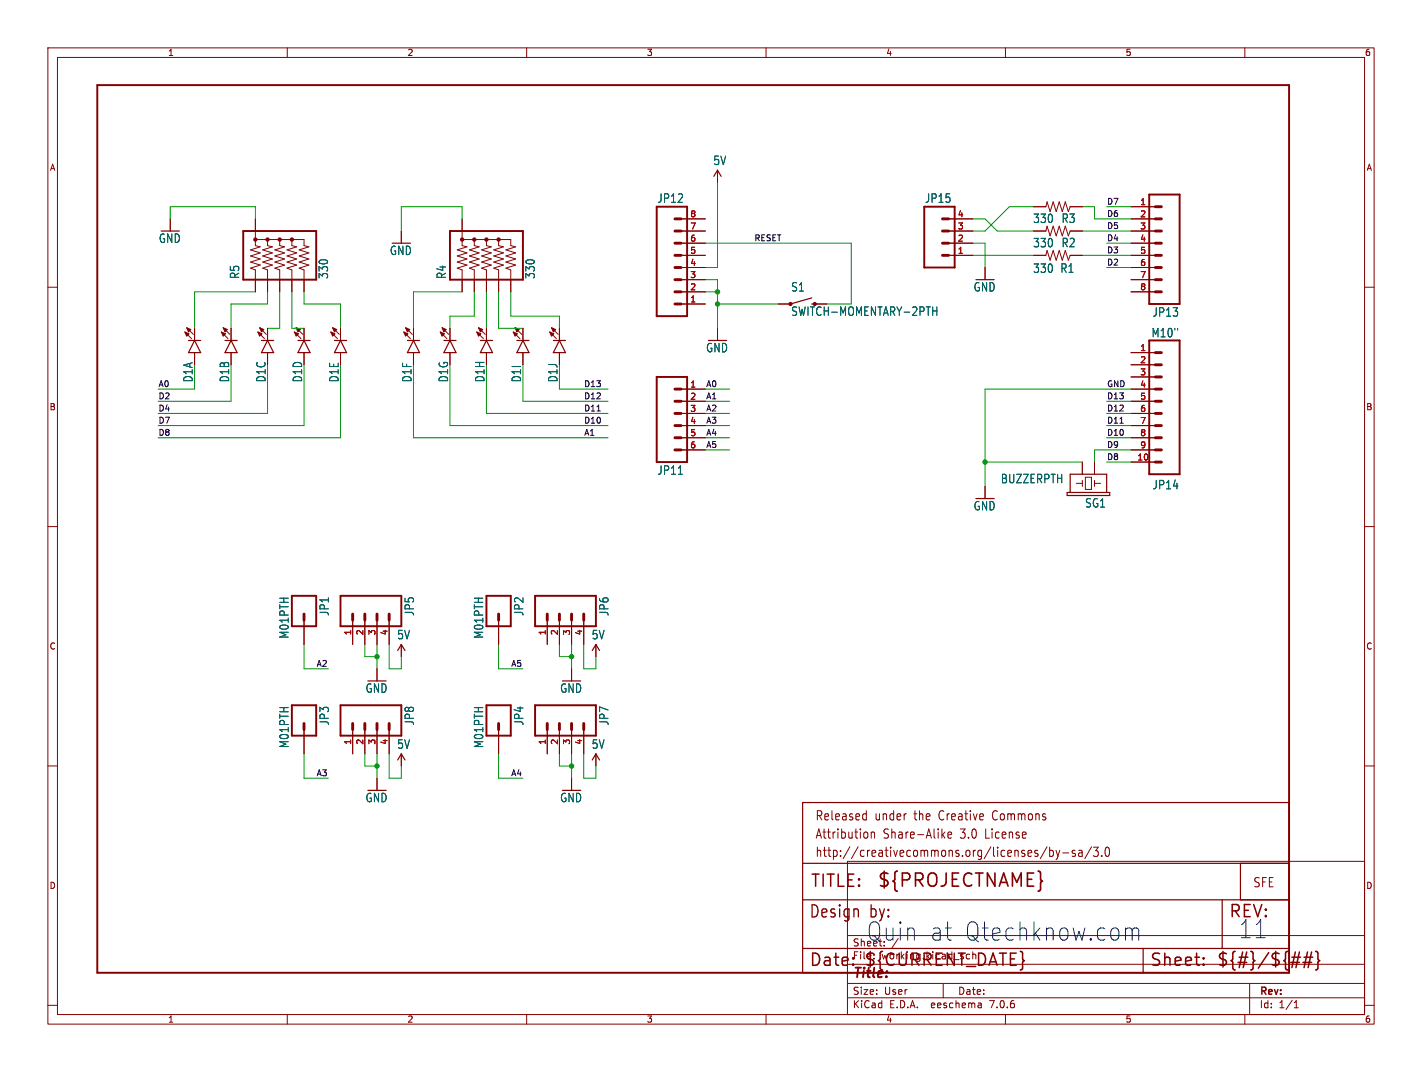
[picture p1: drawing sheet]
<svg xmlns="http://www.w3.org/2000/svg" width="297mm" height="224mm" viewBox="0 0 297 224" stroke-linecap="round" stroke-linejoin="round" font-family="sans-serif">
<g fill="none" stroke="#840000" stroke-width=".21">
<path d="M10 10h277v203.9h-277zM12 12h273v199.9h-273zM60 10v2M110 10v2M160 10v2M210 10v2M260 10v2M149.9 35.6v2.5M10 60h2M35.6 45.7v2.6M53.3 50h10.2v1.3l1 .3-2 .6 2 .6-2 .7 2 .6-2 .6 2 .7-2 .6 1 .4v4.6M53.3 45.7v5.6l1.1 .3-2.1 .6 2.1 .6-2.1 .7 2.1 .6-2.1 .6 2.1 .7-2.1 .6 1 .4v4.6"/>
<path d="M55.9 50v1.3l1 .3-2 .6 2 .6-2 .7 2 .6-2 .6 2 .7-2 .6 1 .4v4.6M58.4 50v1.3l1 .3-2 .6 2 .6-2 .7 2 .6-2 .6 2 .7-2 .6 1 .4v4.6M61 50v1.3l1 .3-2.1 .6 2.1 .6-2.1 .7 2.1 .6-2.1 .6 2.1 .7-2.1 .6 1.1 .4v4.6M83.8 48.3v2.5M96.5 50h10.2v1.3l1 .3-2 .6 2 .6-2 .7 2 .6-2 .6 2 .7-2 .6 1 .4v4.6M96.5 45.7v5.6l1 .3-2 .6 2 .6-2 .7 2 .6-2 .6 2 .7-2 .6 1 .4v4.6M99.1 50v1.3l1 .3-2.1 .6 2.1 .6-2.1 .7 2.1 .6-2.1 .6 2.1 .7-2.1 .6 1.1 .4v4.6M101.6 50v1.3l1 .3-2 .6 2 .6-2 .7 2 .6-2 .6 2 .7-2 .6 1 .4v4.6M104.1 50v1.3l1.1 .3-2.1 .6 2.1 .6-2.1 .7 2.1 .6-2.1 .6 2.1 .7-2.1 .6 1 .4v4.6M142.2 53.3h5.1M142.2 50.8h5.1M142.2 48.3h5.1"/>
<path d="M142.2 45.7h5.1M142.2 58.4h5.1M142.2 55.9h5.1M198.1 53.3h5.1M198.1 50.8h5.1M198.1 48.3h5.1M198.1 45.7h5.1M205.7 55.9v2.5M215.9 43.2h2.5l.3-1 .6 2 .7-2 .6 2 .6-2 .7 2 .6-2 .6 2 .4-1h2.6M215.9 53.3h2.5l.3-1 .6 2.1 .7-2.1 .6 2.1 .6-2.1 .7 2.1 .6-2.1 .6 2.1 .4-1.1h2.6M215.9 48.3h2.5l.3-1.1 .6 2.1 .7-2.1 .6 2.1 .6-2.1 .7 2.1 .6-2.1 .6 2.1 .4-1h2.6M236.2 43.2h5.1"/>
<path d="M236.2 53.3h5.1M236.2 50.8h5.1M236.2 48.3h5.1M236.2 45.7h5.1M236.2 58.4h5.1M236.2 55.9h5.1M285 60h2M38.6 69.3l1.4 1.4M39 68.5l1.4 1.4M40.6 68.6v2.5M40.6 73.7v2.5M46.2 69.3l1.4 1.4"/>
<path d="M46.6 68.5l1.4 1.4M48.3 68.6v2.5M48.3 73.7v2.5M53.8 69.3l1.4 1.4M54.2 68.5l1.4 1.4M55.9 68.6v2.5M55.9 73.7v2.5M61.5 69.3l1.4 1.4M61.8 68.5l1.4 1.4M63.5 68.6v2.5M63.5 73.7v2.5M69.1 69.3l1.4 1.4"/>
<path d="M69.5 68.5l1.4 1.4M71.1 68.6v2.5M71.1 73.7v2.5M84.3 69.3l1.4 1.4M84.7 68.5l1.4 1.4M86.4 68.6v2.5M86.4 73.7v2.5M91.9 69.3l1.4 1.4M92.3 68.5l1.4 1.4M94 68.6v2.5M94 73.7v2.5M99.6 69.3l1.4 1.4"/>
<path d="M99.9 68.5l1.4 1.4M101.6 68.6v2.5M101.6 73.7v2.5M107.2 69.3l1.4 1.4M107.6 68.5l1.4 1.4M109.2 68.6v2.5M109.2 73.7v2.5M114.8 69.3l1.4 1.4M115.2 68.5l1.4 1.4M116.8 68.6v2.5M116.8 73.7v2.5M142.2 63.5h5.1"/>
<path d="M142.2 61h5.1M149.9 68.6v2.5M162.6 63.5h2.5M236.2 73.7h5.1M236.2 76.2h5.1M236.2 78.7h5.1M236.2 61h5.1M142.2 81.3h5.1M142.2 83.8h5.1M142.2 86.4h5.1M142.2 88.9h5.1M142.2 91.4h5.1"/>
<path d="M142.2 94h5.1M226.1 96.5v2.6M226.7 99.7h1.3v2.5h-1.3zM228.6 96.5v2.6M236.2 81.3h5.1M236.2 83.8h5.1M236.2 86.4h5.1M236.2 88.9h5.1M236.2 91.4h5.1M236.2 94h5.1M236.2 96.5h5.1M10 110h2"/>
<path d="M205.7 101.6v2.5M224.8 101h1.3M226.1 100.3v1.3M228.6 101h1.3M228.6 100.3v1.3M285 110h2M63.5 129.5v5.1M73.7 129.5v5.1M76.2 129.5v5.1M78.7 129.5v5.1M78.7 139.7v2.5M81.3 129.5v5.1"/>
<path d="M83.8 134.6v2.6M104.1 129.5v5.1M114.3 129.5v5.1M116.8 129.5v5.1M119.4 129.5v5.1M119.4 139.7v2.5M121.9 129.5v5.1M124.5 134.6v2.6M10 160h2M63.5 152.4v5.1M73.7 152.4v5.1M76.2 152.4v5.1"/>
<path d="M78.7 152.4v5.1M81.3 152.4v5.1M83.8 157.5v2.5M104.1 152.4v5.1M114.3 152.4v5.1M116.8 152.4v5.1M119.4 152.4v5.1M121.9 152.4v5.1M124.5 157.5v2.5M285 160h2M78.7 162.6v2.5M119.4 162.6v2.5"/>
<path d="M177 179.9h108v32h-108zM180.5 170l.4 .1M180.9 169.3v2M180.9 171.2l-.4 .1M181.2 174v.9M182 173.8v1.3M182 174l.2-.2 .4 .1 .1 1.2M196.9 174.4l.5 .7M197.4 173.8l-.7 .7M198 174.4l.8-.1-.1-.4-.5-.1-.2 .3 .1 .9h.6M218.7 176.9l-1.4 2.5M219.2 177v1.9"/>
<path d="M219.2 177.7l.5-.1 .3 .4-.1 .8h-.7M220.6 177.6l.4 1.3M221 178.9l-.2 .5-.2 .1M221.3 177.6l-.3 1.3M222 178.2h1.2M224.5 177.7l-.3-.1-.3 .3 .1 .3 .5 .1v.5h-.6M225.3 177.7h.7v1.2M226 178.1l-.5 .1a.4 .4 0 0 0-.3 .3 .4 .4 0 0 0 .3 .4l.5-.1M228 176.9l-1.4 2.5M228.4 177h1l-.6 .7 .5 .2v.8l-.2 .2h-.5l-.2-.2M230.1 178.7v.2M231 177.1l.3-.1a1.34 1.34 0 0 1 0 1.9h-.1a1.44 1.44 0 0 1-.2-1.8z"/>
<path d="M177 195.4h108M10 210h2M60 211.9v2M110 211.9v2M160 211.9v2M177 208.4h108M177 205.4h108M177 201.4h108M197 205.4v3M204.9 209.6l.1 .9M205 210.4l-.2 .1M205 209.9h-.2"/>
<path d="M210 211.9v2M260 211.9v2M261 205.4v6.5M270.3 210.5h.9M270.3 209.4l.4-.4v1.5M285 210h2"/>
</g>
<g fill="none" stroke="#840000" stroke-width=".25">
<path d="M149.1 36.8l.8-1.2 .7 1.2M39.4 71.1h2.5M40.6 71.1l1.3 2.6h-2.5zM47 71.1h2.5M48.3 71.1l1.2 2.6h-2.5zM54.6 71.1h2.5M55.9 71.1l1.2 2.6h-2.5zM62.2 71.1h2.6M63.5 71.1l1.3 2.6h-2.6zM69.8 71.1h2.6M71.1 71.1l1.3 2.6h-2.6zM85.1 71.1h2.5"/>
<path d="M86.4 71.1l1.2 2.6h-2.5zM92.7 71.1h2.5M94 71.1l1.2 2.6h-2.5zM100.3 71.1h2.6M101.6 71.1l1.3 2.6h-2.6zM107.9 71.1h2.6M109.2 71.1l1.3 2.6h-2.6zM115.6 71.1h2.5M116.8 71.1l1.3 2.6h-2.5zM169.5 62.2l-4.4 1.3M222.9 102.9h8.9v.6h-8.9zM223.5 102.9v-3.8h7.6v3.8"/>
<path d="M83.1 135.9l.7-1.3 .8 1.3M123.7 135.9l.8-1.3 .7 1.3M83.1 158.8l.7-1.3 .8 1.3M123.7 158.8l.8-1.3 .7 1.3M167.6 167.6h101.6v35.6h-101.6zM167.6 188h101.6M167.6 180.3h101.6M167.6 198.1h101.6M238.8 198.1v5.1M255.3 188v10.1M259.1 180.3v7.7"/>
</g>
<g fill="#840000" stroke="#840000" stroke-width=".21">
<path d="M99.6 69.3l.9 .4-.6 .5z"/>
<path d="M99.9 68.5l.9 .3-.5 .5z"/>
<path d="M114.8 69.3l.9 .4-.5 .5z"/>
<path d="M115.2 68.5l.9 .3-.5 .5z"/>
<path d="M107.2 69.3l.9 .4-.5 .5z"/>
<path d="M107.6 68.5l.9 .3-.6 .5z"/>
<path d="M84.3 69.3l.9 .4-.5 .5z"/>
<path d="M84.7 68.5l.9 .3-.5 .5z"/>
<path d="M69.1 69.3l.9 .4-.5 .5z"/>
<path d="M69.5 68.5l.9 .3-.6 .5z"/>
<path d="M61.5 69.3l.9 .4-.6 .5z"/>
<path d="M61.8 68.5l.9 .3-.5 .5z"/>
<path d="M91.9 69.3l.9 .4-.5 .5z"/>
<path d="M92.3 68.5l.9 .3-.5 .5z"/>
<path d="M46.2 69.3l.9 .4-.5 .5z"/>
<path d="M46.6 68.5l.9 .3-.5 .5z"/>
<path d="M53.8 69.3l.9 .4-.5 .5z"/>
<path d="M54.2 68.5l.9 .3-.5 .5z"/>
<path d="M38.6 69.3l.9 .4-.5 .5z"/>
<path d="M39 68.5l.9 .3-.5 .5z"/>
<circle cx="165.1" cy="63.5" r=".33"/>
<circle cx="170.2" cy="63.5" r=".33"/>
</g>
<g fill="none" stroke="#840000" stroke-width=".41">
<path d="M20.3 17.8h248.9v185.4h-248.9zM50.8 48.3h15.2v10.1h-15.2zM94 48.3h15.2v10.1h-15.2zM137.2 43.2h6.3v22.8h-6.3zM193 43.2h6.4v12.7h-6.4zM240 40.6h6.4v22.9h-6.4zM137.2 78.7h6.3v17.8h-6.3zM240 71.1h6.4v28h-6.4zM61 124.5h5v6.3h-5zM71.1 124.5h12.7v6.3h-12.7zM101.6 124.5h5.1v6.3h-5.1zM111.8 124.5h12.7v6.3h-12.7z"/>
<path d="M61 147.3h5v6.4h-5zM71.1 147.3h12.7v6.4h-12.7zM101.6 147.3h5.1v6.4h-5.1zM111.8 147.3h12.7v6.4h-12.7z"/>
<circle cx="53.3" cy="50" r=".25"/>
<circle cx="55.9" cy="50" r=".25"/>
<circle cx="58.4" cy="50" r=".25"/>
<circle cx="61" cy="50" r=".25"/>
<circle cx="96.5" cy="50" r=".25"/>
<circle cx="99.1" cy="50" r=".25"/>
<circle cx="101.6" cy="50" r=".25"/>
<circle cx="104.1" cy="50" r=".25"/>
</g>
<g fill="none" stroke="#840000" stroke-width=".61">
<path d="M141 53.3h1.2M141 50.8h1.2M141 48.3h1.2M141 45.7h1.2M141 58.4h1.2M141 55.9h1.2M196.8 53.3h1.3M196.8 50.8h1.3M196.8 48.3h1.3M196.8 45.7h1.3M241.3 53.3h1.3M241.3 50.8h1.3"/>
<path d="M241.3 48.3h1.3M241.3 45.7h1.3M241.3 58.4h1.3M241.3 55.9h1.3M241.3 43.2h1.3M141 63.5h1.2M141 61h1.2M241.3 73.7h1.3M241.3 76.2h1.3M241.3 78.7h1.3M241.3 61h1.3M141 81.3h1.2"/>
<path d="M141 83.8h1.2M141 86.4h1.2M141 88.9h1.2M141 91.4h1.2M141 94h1.2M241.3 81.3h1.3M241.3 83.8h1.3M241.3 86.4h1.3M241.3 88.9h1.3M241.3 91.4h1.3M241.3 94h1.3M241.3 96.5h1.3"/>
<path d="M63.5 128.3v1.2M73.7 128.3v1.2M76.2 128.3v1.2M78.7 128.3v1.2M81.3 128.3v1.2M104.1 128.3v1.2M114.3 128.3v1.2M116.8 128.3v1.2M119.4 128.3v1.2M121.9 128.3v1.2M63.5 151.1v1.3M73.7 151.1v1.3"/>
<path d="M76.2 151.1v1.3M78.7 151.1v1.3M81.3 151.1v1.3M104.1 151.1v1.3M114.3 151.1v1.3M116.8 151.1v1.3M119.4 151.1v1.3M121.9 151.1v1.3"/>
</g>
<path d="M194.8 64.1v1.8M194.8 65h.9M195.7 64.1v1.8M141.7 99.1h.8" fill="none" stroke="#006464" stroke-width=".21"/>
<g fill="none" stroke="#840000" stroke-width=".32">
<path d="M269.8 199.9h1.8M271.4 198.9l-.7 3.2M272.4 199.9h1.8M273.1 198.9l-.7 3.2M273.9 198.9l-.7 3.2M274.8 198.7l.3 .2 .2 .2v1.2l.3 .4-.3 .3v1.2l-.2 .3-.3 .1M178.2 201.4l.1 .1-.1 .1M251.4 201.4l.1 .1-.1 .1M251.4 201.4l-.1 .1 .1 .1M251.4 200.1v.2M251.4 201.4v.2M251.4 200.1l.1 .1-.1 .1"/>
<path d="M251.4 200.1l-.1 .1 .1 .1M269.6 201h1.8M272.1 201h1.8"/>
</g>
<path d="M124.7 85.9h.7M233.9 88.4h.7" fill="none" stroke="#0f0f0f" stroke-width=".21"/>
<path d="M235.1 193.8v2.6M235.1 194.2a.8 .8 0 0 1 1.2-.2l.2 .4M236.5 194.4l.1-.4 .3-.2h.5l.3 .2 .2 .4v2M236.5 194.4v2" fill="none" stroke="#0000c2" stroke-width=".21"/>
<g fill="none" stroke="#009600" stroke-width=".21">
<path d="M149.9 38.1v17.8h-2.6M35.6 45.7v-2.5h17.7v2.5M96.5 45.7v-2.5h-12.7v5.1M147.3 50.8h30.5v12.7h-5.1M147.3 58.4h2.6v10.2M203.2 50.8h2.5v5.1M203.2 45.7h2.5l2.6 2.6h7.6M203.2 53.3h12.7M215.9 43.2h-5.1l-5.1 5.1h-2.5M226.1 43.2h2.5v2.5h7.6M226.1 48.3h10.1M226.1 53.3h10.1"/>
<path d="M231.1 43.2h5.1M231.1 50.8h5.1M231.1 55.9h5.1M40.6 76.2v5.1h-7.6M48.3 76.2v7.6h-15.3M53.3 61h-12.7v7.6M55.9 61v2.5h-7.6v5.1M55.9 76.2v10.2h-22.9M58.4 61v7.6h-2.5M61 61v7.6h2.5M63.5 61v2.5h7.6v5.1M63.5 76.2v12.7h-30.5"/>
<path d="M71.1 76.2v15.2h-38.1M86.4 76.2v15.2h40.6M94 76.2v12.7h33M96.5 61h-10.1v7.6M99.1 61v5h-5.1v2.6M101.6 76.2v10.2h25.4M101.6 61v7.6M104.1 61v7.6h5.1M106.7 61v5h10.1v2.6M109.2 76.2v7.6h17.8M116.8 76.2v5.1h10.2M147.3 61h2.6"/>
<path d="M149.9 63.5h12.7M147.3 88.9h5.1M147.3 91.4h5.1M147.3 86.4h5.1M147.3 81.3h5.1M147.3 83.8h5.1M147.3 94h5.1M205.7 96.5h20.4M231.1 88.9h5.1M231.1 91.4h5.1M231.1 86.4h5.1M231.1 83.8h5.1"/>
<path d="M231.1 96.5h5.1M236.2 81.3h-30.5v20.3M236.2 94h-7.6v2.5M63.5 134.6v5.1h5.1M76.2 134.6v2.6h2.5M78.7 134.6v5.1M81.3 134.6v5.1h2.5v-2.5M104.1 134.6v5.1h5.1M116.8 134.6v2.6h2.6M119.4 134.6v5.1M121.9 134.6v5.1h2.6v-2.5M63.5 157.5v5.1h5.1"/>
<path d="M76.2 157.5v2.5h2.5M78.7 157.5v5.1M81.3 157.5v5.1h2.5v-2.6M104.1 157.5v5.1h5.1M116.8 157.5v2.5h2.6M119.4 157.5v5.1M121.9 157.5v5.1h2.6v-2.6"/>
</g>
<g fill="#009600" stroke="#009600" stroke-width=".21">
<circle cx="78.7" cy="137.2" r=".46"/>
<circle cx="78.7" cy="160" r=".46"/>
<circle cx="119.4" cy="160" r=".46"/>
<circle cx="119.4" cy="137.2" r=".46"/>
<circle cx="149.9" cy="61" r=".46"/>
<circle cx="149.9" cy="63.5" r=".46"/>
<circle cx="205.7" cy="96.5" r=".46"/>
</g>
<g font-size="5.3" fill="#0000c2">
<text x="180.8" y="196.9">Quin at Qtechknow.com</text>
<text x="258.6" y="196.3">11</text>
</g>
<text font-size="3.8" fill="#840000" x="183.1" y="185.7">${PROJECTNAME}</text>
<g font-size="3.5" fill="#840000">
<text x="169.2" y="185.7">TITLE:</text>
<text x="168.9" y="192.1">Design</text>
<text x="256.5" y="192.1">REV:</text>
<text x="168.9" y="202.2">Date:</text>
<text x="180.3" y="202.2">${CURRENT_DATE}</text>
<text x="240" y="202.2">Sheet:</text>
<text x="254" y="202.2">${#}/${##}</text>
</g>
<text font-size="3.5" fill="#0000c2" x="181.6" y="192.1">by:</text>
<text font-size="2.8" fill="#840000" x="178" y="204.8">Title:</text>
<g font-size="2.7" fill="#840000">
<text x="170.2" y="171.7">Released</text>
<text x="182.7" y="171.7">under</text>
<text x="191.1" y="171.7">the</text>
<text x="196.5" y="171.7">Creative</text>
<text x="208" y="171.7">Commons</text>
<text x="170.2" y="175.5">Attribution</text>
<text x="170.2" y="179.3">http://creativecommons.org/licenses/by-sa/3.0</text>
<text x="184.5" y="175.5">Share-Alike</text>
<text x="200.8" y="175.5">3.0</text>
<text x="206.2" y="175.5">License</text>
<text x="261.6" y="185.6">SFE</text>
</g>
<g font-size="2.5" fill="#006464">
<text x="148.9" y="34.7">5V</text>
<text x="137.2" y="42.6">JP12</text>
<text x="193.1" y="42.6">JP15</text>
<text x="215.7" y="46.8">330</text>
<text x="221.6" y="46.8">R3</text>
<text x="33.1" y="50.9">GND</text>
<text x="81.3" y="53.5">GND</text>
<text x="215.7" y="51.9">330</text>
<text x="221.6" y="51.8">R2</text>
<text x="50.2" y="58.4" transform="rotate(-90 50.2 58.4)">R5</text>
<text x="68.7" y="58.4" transform="rotate(-90 68.7 58.4)">330</text>
<text x="93.4" y="58.4" transform="rotate(-90 93.4 58.4)">R4</text>
<text x="111.9" y="58.4" transform="rotate(-90 111.9 58.4)">330</text>
<text x="215.7" y="57.2">330</text>
<text x="221.4" y="57.2">R1</text>
<text x="165.2" y="61.1">S1</text>
<text x="203.3" y="61.1">GND</text>
<text x="240.4" y="70.7">M10&quot;</text>
<text x="240.6" y="66.4">JP13</text>
<text x="147.4" y="73.8">GND</text>
<text x="40.4" y="80" transform="rotate(-90 40.4 80)">D1A</text>
<text x="48.1" y="80" transform="rotate(-90 48.1 80)">D1B</text>
<text x="55.7" y="80" transform="rotate(-90 55.7 80)">D1C</text>
<text x="63.3" y="80" transform="rotate(-90 63.3 80)">D1D</text>
<text x="70.9" y="80" transform="rotate(-90 70.9 80)">D1E</text>
<text x="86.2" y="80" transform="rotate(-90 86.2 80)">D1F</text>
<text x="93.8" y="80" transform="rotate(-90 93.8 80)">D1G</text>
<text x="101.4" y="80" transform="rotate(-90 101.4 80)">D1H</text>
<text x="109" y="80" transform="rotate(-90 109 80)">D1I</text>
<text x="116.6" y="80" transform="rotate(-90 116.6 80)">D1J</text>
<text x="137.2" y="99.4">JP11</text>
<text x="208.9" y="101.2">BUZZERPTH</text>
<text x="203.3" y="106.8">GND</text>
<text x="226.5" y="106.2">SG1</text>
<text x="240.6" y="102.4">JP14</text>
<text x="68.9" y="128.8" transform="rotate(-90 68.9 128.8)">JP1</text>
<text x="86.7" y="128.8" transform="rotate(-90 86.7 128.8)">JP5</text>
<text x="109.5" y="128.8" transform="rotate(-90 109.5 128.8)">JP2</text>
<text x="127.3" y="128.8" transform="rotate(-90 127.3 128.8)">JP6</text>
<text x="60.5" y="133.5" transform="rotate(-90 60.5 133.5)">M01PTH</text>
<text x="82.9" y="133.7">5V</text>
<text x="101.2" y="133.5" transform="rotate(-90 101.2 133.5)">M01PTH</text>
<text x="123.5" y="133.7">5V</text>
<text x="76.3" y="144.9">GND</text>
<text x="116.9" y="144.9">GND</text>
<text x="68.9" y="151.6" transform="rotate(-90 68.9 151.6)">JP3</text>
<text x="86.7" y="151.6" transform="rotate(-90 86.7 151.6)">JP8</text>
<text x="109.5" y="151.6" transform="rotate(-90 109.5 151.6)">JP4</text>
<text x="127.3" y="151.6" transform="rotate(-90 127.3 151.6)">JP7</text>
<text x="60.5" y="156.4" transform="rotate(-90 60.5 156.4)">M01PTH</text>
<text x="82.9" y="156.6">5V</text>
<text x="101.2" y="156.4" transform="rotate(-90 101.2 156.4)">M01PTH</text>
<text x="123.5" y="156.6">5V</text>
<text x="76.3" y="167.8">GND</text>
<text x="116.9" y="167.8">GND</text>
</g>
<text font-size="2.5" fill="#840000" x="165.2" y="66.2">SWITCH-MOMENTARY-2PTH</text>
<g font-size="2.1" fill="#0000c2">
<text x="178" y="197.9">Sheet:</text>
<text x="186.2" y="197.9">/</text>
</g>
<g font-size="2.1" fill="#840000">
<text x="178" y="200.6">File:</text>
<text x="184.1" y="200.6">working.kicad_sch</text>
<text x="178" y="208">Size:</text>
<text x="184.7" y="208">User</text>
<text x="200" y="208">Date:</text>
<text x="263" y="208.2">Rev:</text>
<text x="178" y="210.8">KiCad</text>
<text x="185.7" y="210.8">E.D.A.</text>
<text x="194.6" y="210.8">eeschema</text>
<text x="207" y="210.8">7.0.6</text>
<text x="263" y="210.8">Id:</text>
<text x="267.1" y="210.8">1/1</text>
</g>
<g font-size="1.8" fill="#840000">
<text x="35" y="11.9">1</text>
<text x="85" y="11.9">2</text>
<text x="135" y="11.9">3</text>
<text x="185" y="11.9">4</text>
<text x="235" y="11.9">5</text>
<text x="285" y="11.9">6</text>
<text x="10.3" y="35.9">A</text>
<text x="285.3" y="35.9">A</text>
<text x="10.3" y="85.9">B</text>
<text x="285.3" y="85.9">B</text>
<text x="10.3" y="135.9">C</text>
<text x="285.3" y="135.9">C</text>
<text x="10.3" y="185.9">D</text>
<text x="285.3" y="185.9">D</text>
<text x="35" y="213.8">1</text>
<text x="85" y="213.8">2</text>
<text x="135" y="213.8">3</text>
<text x="185" y="213.8">4</text>
<text x="235" y="213.8">5</text>
<text x="285" y="213.8">6</text>
</g>
<g font-size="1.8" fill="#a90000">
<text x="144.1" y="45.5">8</text>
<text x="200" y="45.5">4</text>
<text x="238.1" y="42.9">1</text>
<text x="238.1" y="45.5">2</text>
<text x="144.1" y="53.1">5</text>
<text x="144.1" y="50.5">6</text>
<text x="144.1" y="48">7</text>
<text x="200" y="53.1">1</text>
<text x="200" y="50.5">2</text>
<text x="200" y="48">3</text>
<text x="238.1" y="48">3</text>
<text x="238.1" y="50.5">4</text>
<text x="238.1" y="53.1">5</text>
<text x="144.1" y="58.2">3</text>
<text x="144.1" y="55.6">4</text>
<text x="238.1" y="55.6">6</text>
<text x="238.1" y="58.2">7</text>
<text x="144.1" y="63.2">1</text>
<text x="144.1" y="60.7">2</text>
<text x="238.1" y="60.7">8</text>
<text x="238.1" y="73.4">1</text>
<text x="238.1" y="75.9">2</text>
<text x="144.1" y="81">1</text>
<text x="144.1" y="83.6">2</text>
<text x="238.1" y="78.5">3</text>
<text x="238.1" y="81">4</text>
<text x="238.1" y="83.6">5</text>
<text x="144.1" y="86.1">3</text>
<text x="144.1" y="88.6">4</text>
<text x="238.1" y="86.1">6</text>
<text x="238.1" y="88.6">7</text>
<text x="144.1" y="91.2">5</text>
<text x="144.1" y="93.7">6</text>
<text x="238.1" y="91.2">8</text>
<text x="238.1" y="93.7">9</text>
<text x="237.4" y="96.3">10</text>
<text x="73.4" y="132.8" transform="rotate(-90 73.4 132.8)">1</text>
<text x="75.9" y="132.8" transform="rotate(-90 75.9 132.8)">2</text>
<text x="78.5" y="132.8" transform="rotate(-90 78.5 132.8)">3</text>
<text x="81" y="132.8" transform="rotate(-90 81 132.8)">4</text>
<text x="114" y="132.8" transform="rotate(-90 114 132.8)">1</text>
<text x="116.6" y="132.8" transform="rotate(-90 116.6 132.8)">2</text>
<text x="119.1" y="132.8" transform="rotate(-90 119.1 132.8)">3</text>
<text x="121.7" y="132.8" transform="rotate(-90 121.7 132.8)">4</text>
<text x="73.4" y="155.6" transform="rotate(-90 73.4 155.6)">1</text>
<text x="75.9" y="155.6" transform="rotate(-90 75.9 155.6)">2</text>
<text x="78.5" y="155.6" transform="rotate(-90 78.5 155.6)">3</text>
<text x="81" y="155.6" transform="rotate(-90 81 155.6)">4</text>
<text x="114" y="155.6" transform="rotate(-90 114 155.6)">1</text>
<text x="116.6" y="155.6" transform="rotate(-90 116.6 155.6)">2</text>
<text x="119.1" y="155.6" transform="rotate(-90 119.1 155.6)">3</text>
<text x="121.7" y="155.6" transform="rotate(-90 121.7 155.6)">4</text>
</g>
<g font-size="1.7" fill="#0f0f0f">
<text x="231.1" y="47.9">D5</text>
<text x="231.1" y="42.8">D7</text>
<text x="231.1" y="45.4">D6</text>
<text x="157.5" y="50.5">RESET</text>
<text x="231.1" y="50.5">D4</text>
<text x="231.1" y="53">D3</text>
<text x="231.1" y="55.5">D2</text>
<text x="33" y="83.5">D2</text>
<text x="33" y="80.9">A0</text>
<text x="121.9" y="80.9">D13</text>
<text x="121.9" y="83.5">D12</text>
<text x="147.4" y="80.9">A0</text>
<text x="147.4" y="83.5">A1</text>
<text x="231.1" y="83.5">D13</text>
<text x="231.1" y="80.9">GND</text>
<text x="33" y="88.6">D7</text>
<text x="33" y="86">D4</text>
<text x="121.9" y="88.6">D10</text>
<text x="121.9" y="86">D11</text>
<text x="147.4" y="86">A2</text>
<text x="147.4" y="88.6">A3</text>
<text x="231.1" y="88.6">D11</text>
<text x="231.1" y="86">D12</text>
<text x="33" y="91.1">D8</text>
<text x="121.9" y="91.1">A1</text>
<text x="147.4" y="93.6">A5</text>
<text x="147.4" y="91.1">A4</text>
<text x="231.1" y="93.6">D9</text>
<text x="231.1" y="91.1">D10</text>
<text x="231.1" y="96.2">D8</text>
<text x="66" y="139.4">A2</text>
<text x="106.7" y="139.4">A5</text>
<text x="66" y="162.2">A3</text>
<text x="106.7" y="162.2">A4</text>
</g>
</svg>
